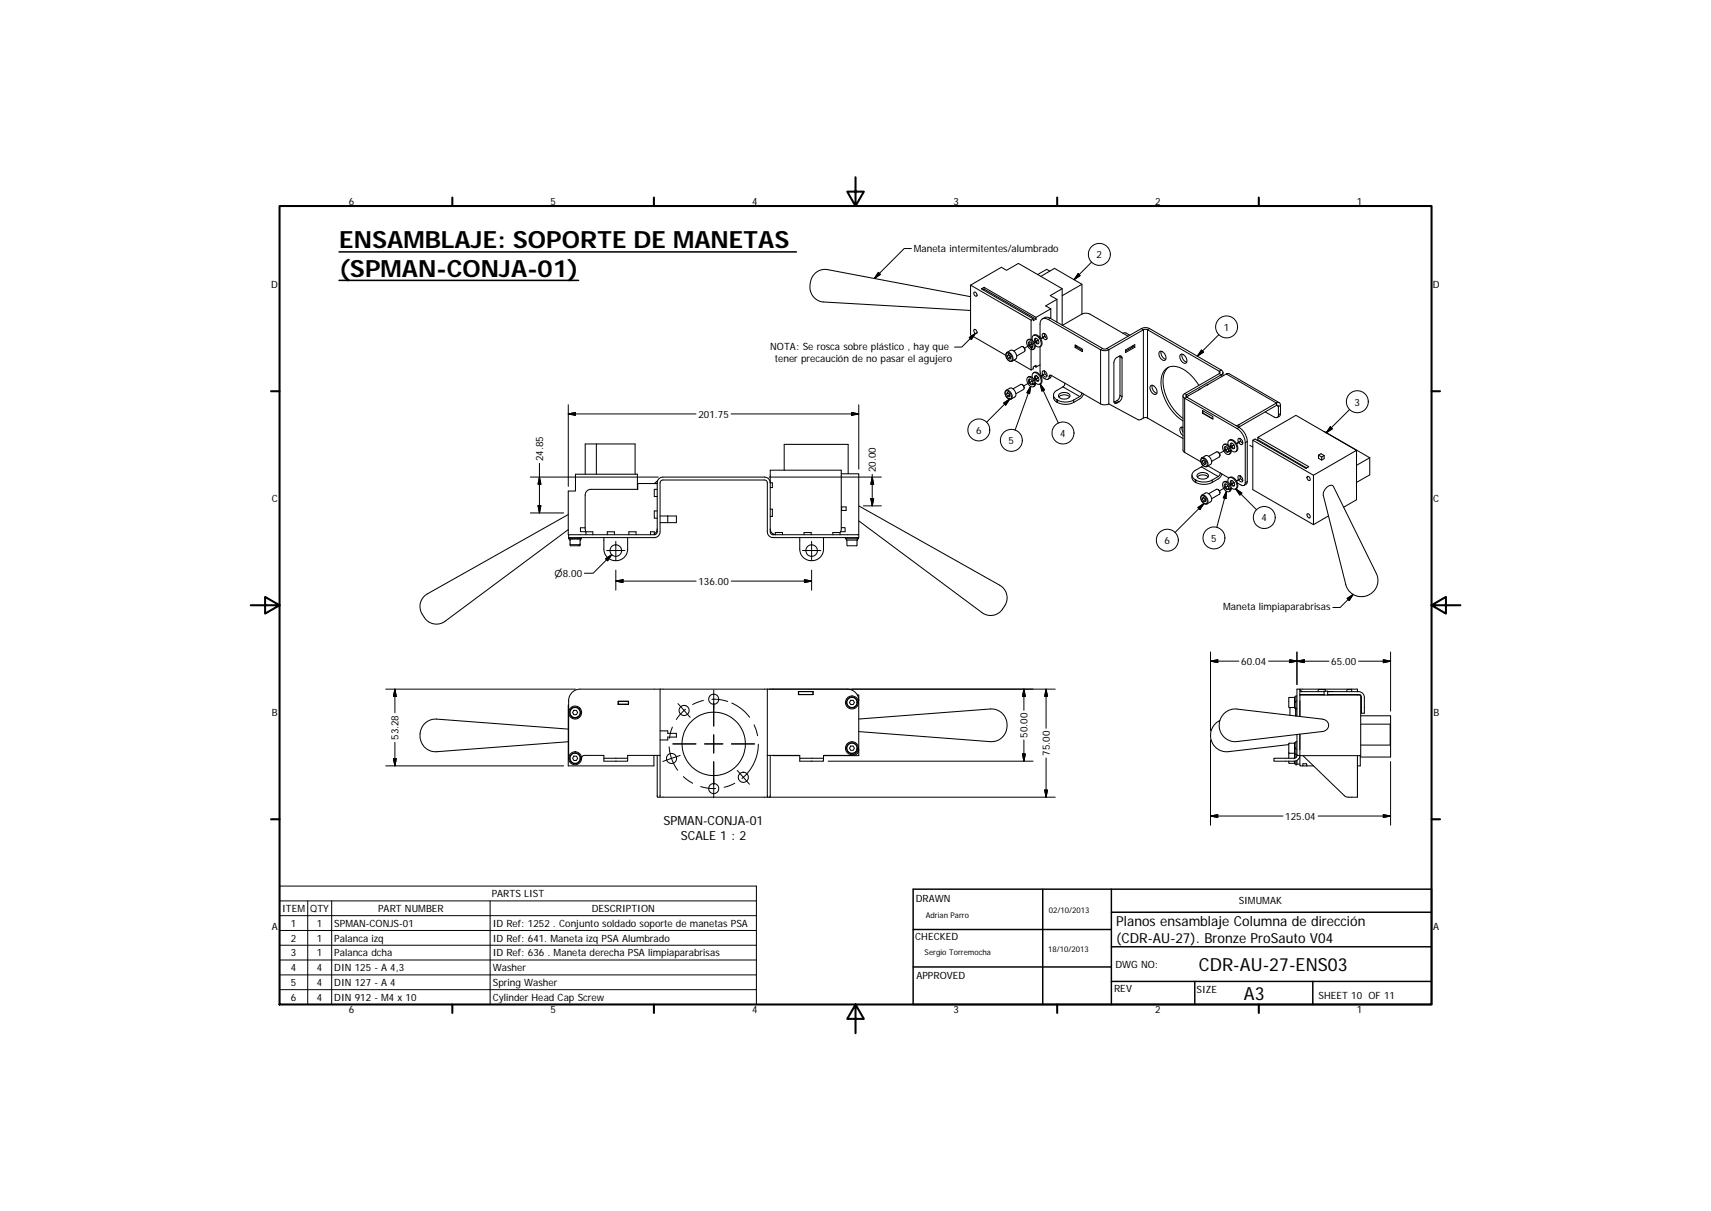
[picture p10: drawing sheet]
<svg xmlns="http://www.w3.org/2000/svg" width="594mm" height="420mm" viewBox="0 0 594 420" stroke-linecap="round" stroke-linejoin="round" font-family="sans-serif">
<g fill="none" stroke="#000" stroke-width=".36">
<path d="M337 98.9v17.3l12.2 7.1M337 98.9l10.7-6.2 1.8 1.1 4.1-2.4 15.2 8.8v12.6M337 98.9l21 12.2M341.7 99.7l-1 .5 18.1 10.4v.7l.9-.6M341.7 99.7l18 10.4M341.7 99.7v.6M361.4 95.9l4.7-2.8 9.6 5.5v10.4M364.5 94.1l-1.1-.6-3.1 1.8M375.7 98.6l-6.9 4M337 102.9l-49.6-9.3a5.7 5.7 0 0 0-5.7 8.3 5 5 0 0 0 4.3 2.9l51 2.9M338.2 101.4a.86 .86 0 0 1 .9 .4 .86 .86 0 0 1-.2 1 1.05 1.05 0 0 1-.7-1.4zM338.2 114.4a.82 .82 0 0 1 .9 .4 .82 .82 0 0 1-.2 1 1.01 1.01 0 0 1-.7-1.4z"/>
<path d="M341.3 100.5l.4-.2 18 10.4M356.8 117.9a2.05 2.05 0 0 1 2.7 2.4l-.8 .9M357.4 118.6a1.44 1.44 0 0 0 1.1 1.8l-.5 .2M358 111.1v6.7M358 118.9v1.3M358.5 118.1a1.19 1.19 0 0 1 .4-1.7 1.19 1.19 0 0 1 1.6 .6 2.47 2.47 0 0 1 .6 3.3l-.7 .1-1-.6M358.8 110.6l-.8 .5M358.8 116.4a2.28 2.28 0 0 1 3 2.4v.8l-.7 .7v8.5a2.66 2.66 0 0 0 2.9 2.7l.2-.4a.64 .64 0 0 1 .1-.7 .64 .64 0 0 1 .7-.2M359.3 117.5a1.06 1.06 0 0 1 1.2 .5 1.06 1.06 0 0 1-.2 1.3l-.8-.6zM359.6 117.4a1.38 1.38 0 0 0 1 1.7M359.7 110.1v.6M361 116.7l.1 .1"/>
<path d="M361 116.7v.3M361.1 117.2v-4.7a1.73 1.73 0 0 1 .8-1.9 1.73 1.73 0 0 1 2.1 .2l18.1 10.5 1 .3 1.9-.3 12-6.9 1.2-.1 25.4 14.7-.3 .6-12 7a.85 .85 0 0 0-.6 .8 .85 .85 0 0 0 .6 .8l18.2 10.5a6.4 6.4 0 0 1 2.9 4.9v13.9a.89 .89 0 0 1-.5 .9 .89 .89 0 0 1-1-.1l-1.3-.7M361.1 116.6l-.1 .1M361.9 110.6a2.16 2.16 0 0 1 2.8-.2l18.5 10.7 1.1-.2 12-6.9a3.1 3.1 0 0 1 2.8 0l24.9 14.4a.85 .85 0 0 1 .6 .8 .85 .85 0 0 1-.6 .8l-12 7-.3 .5 18.5 10.8a6.2 6.2 0 0 1 2.9 4.9v13.9l-.2 .6-1 .7M362 115.8a1.31 1.31 0 0 1 1.3 .6 1.31 1.31 0 0 1 0 1.4 1.46 1.46 0 0 1-1.3-2zM362.6 115.8l.4 .2M362.6 115.7l.2 .9 .8 .8M364.8 107.1l-5.1 3M364.8 107.1v3.5M367 103.9v7.9M367 103.9l-3.9 2.2 1.7 1M368.8 100.2l-4.1 2.4 2.3 1.3"/>
<path d="M368.9 112.9l7-4 1.6-.2 .9 .3 11.5 6.6 .9-.1 1.5 .8M373.7 119.9v.4M393.3 120v.4l-2.5 1.5M349.2 135.5l1.4-.8a2.01 2.01 0 0 1 1.8 3l-1.3 .7a1.96 1.96 0 0 1-1.9-2.9zM349.5 122.4l1.4-.9a2.02 2.02 0 0 1 1.8 3.1l-1.3 .7a2.02 2.02 0 0 1-1.9-2.9zM349.8 136.2l.6 .4 .3 .8-.3 .4-.6-.3-.3-.8zM350 136.4l-.5 .3M350.1 123.1l.6 .3 .3 .8-.3 .5-.6-.4-.3-.8zM350.3 123.2l-.5 .3M350.3 136.6l.2 .4M350.5 137l-.7 .5M350.5 137l.1 .1"/>
<path d="M350.6 123.4l.2 .5M350.8 123.9l-.7 .4M350.8 123.9h.1M351.7 134.9l2.7-1.5a1.13 1.13 0 0 1 1 1.7l-2.7 1.5M352 121.8l2.7-1.6a1.18 1.18 0 0 1 1 1.8l-2.7 1.5M352.1 124.9l5.9 3.5M354.9 133.4l.5 .5 .2 .8M355.2 120.3l.5 .5 .2 .7M356.9 130.9a1.88 1.88 0 0 1 2 .4 1.88 1.88 0 0 1 .5 1.9l-.2 .2M357.5 131.5a1.45 1.45 0 0 0 1.1 1.8M358 120.6a1.22 1.22 0 0 1-.6-2 1.16 1.16 0 0 1 1 .8 1.16 1.16 0 0 1-.3 1.2M358 120.6l.3 .7"/>
<path d="M358 121.3v7.1M358.4 121.3a1.57 1.57 0 0 0 .1-2.7 1.11 1.11 0 0 0-1.7-.6 1.11 1.11 0 0 0-.1 1.7 2.24 2.24 0 0 0 1.6 1.6M358.4 130.9a1.17 1.17 0 0 1 .6-1.6 1.17 1.17 0 0 1 1.5 .7l.5 .5a1.96 1.96 0 0 1-.1 2.8h-.7l-.7-.5M358.4 121.3h-.1M358.5 120.5l-.4 .1 .3 .7M358.6 133.2l.6 .4M358.6 133.2a1.02 1.02 0 0 1-1.2 0 1.02 1.02 0 0 1-.3-1.1 .68 .68 0 0 1 .7-.6 .68 .68 0 0 1 .6 .7l.2 .9 .6 .3M358.7 133.1l-.1 .1M358.8 129.4a2.29 2.29 0 0 1 3 2.4v.8l-.7 .7M359.2 127.1l.5 .3M359.2 133.4v-.2a1.97 1.97 0 0 0-2.5-2.2 2.37 2.37 0 0 0 2 3.2l.5-.6M359.3 130.4a1.15 1.15 0 0 1 1.2 .6 1.15 1.15 0 0 1-.1 1.3 1.32 1.32 0 0 1-1.1-1.9z"/>
<path d="M359.4 133.1l.1 .1M359.5 133.2l-.3 .4M359.5 133.2l-.2 .7-.5 .3M359.6 130.3a1.41 1.41 0 0 0 1 1.8M359.7 127.4v-.7l-.9 .6v.6l-.8 .5M361.1 126.6l-1.4 .8M362 128.7a1.3 1.3 0 0 1 1.3 .7 1.3 1.3 0 0 1 0 1.4 1.45 1.45 0 0 1-1.3-2.1zM362.6 128.7l.3 1.1 .7 .6M365 130.2l-.3 .8-.8 .6M365 130.2l4.8 2.8-.6 1.1-2.2 1.3a1.75 1.75 0 0 0-1.2 1.8 1.75 1.75 0 0 0 1.3 1.6 6.1 6.1 0 0 0 5.7 0l2.3-1.3 .5-1.1 6.5 3.7 1.6 .4 1.3-.4 10.2 5.5h.7l1.5-.7 1 .1 12.4 7.1M367.6 137.7a2.74 2.74 0 0 1 3.8 0M367.9 136.7a2.4 2.4 0 0 1 3.6 .7 2.31 2.31 0 0 1-4-.2z"/>
<path d="M373.7 120.3l-.4 .2 2.5 1.5v-.9l-2.5-1.4v.8M373.7 120.3l2.1 1.3M376.2 136.7l-.8 1.3-2.6 1.6a5.5 5.5 0 0 1-6.9-1.2l-.1-1.3M387.4 124.3l1.1-.7a.64 .64 0 0 1 .8-.1 .64 .64 0 0 1 .3 .7v13.7a2.64 2.64 0 0 1-1.8 1.9 .64 .64 0 0 1-.7 .1 .64 .64 0 0 1-.3-.7v-13.4zM388.8 123.5l.1 13.7a2.46 2.46 0 0 1-1.8 2.2l-.3 .2M390.8 121.4l3.2-1.8v.9l-3.2 1.8zM393.3 120.1l.7 .4M399.5 133.8a1.96 1.96 0 0 1 2.2 2.5 .97 .97 0 0 1-1 .6 .97 .97 0 0 1-.8-.8 1.98 1.98 0 0 1-.4-2.3zM400.1 133.7a2.4 2.4 0 0 0 1.6 2.7M402.6 122a1.99 1.99 0 0 1 2.2 2.5 1.01 1.01 0 0 1-1 .6 1.01 1.01 0 0 1-.9-.8 1.97 1.97 0 0 1-.3-2.3zM403.2 121.9l-.1 .4a2.69 2.69 0 0 0 1.6 2.4M405.7 127.4a7.5 7.5 0 0 0-1.4 8.4 17.5 17.5 0 0 0 6.5 9.3"/>
<path d="M409.9 123a1.98 1.98 0 0 1 2.2 2.5 .97 .97 0 0 1-1 .6 .97 .97 0 0 1-.9-.8 1.89 1.89 0 0 1-.3-2.3zM410.4 122.9a2.45 2.45 0 0 0 1.6 2.7M410.8 137.4v18.9l.5 .7 5.7 3.2M416.3 133.7a12.7 12.7 0 0 0-8.5-6.6 4.4 4.4 0 0 0-4.7 5 16.9 16.9 0 0 0 7.7 13.9M416.6 135l-3.9 2.3-.5 .6M419.1 133.6h.1M419.1 133.6l6.9-4h.6l17.6 10.1M419.5 133.4l-3.2 1.8M424.6 129.2v1.2M207.1 154v10.5M410.4 148.2v.9l.4 .8M410.8 148.3a.86 .86 0 0 0-1.1 .2 .86 .86 0 0 0 0 1.1l1.1 1.5"/>
<path d="M417.1 159l1.5-.9a2 2 0 0 1 1.7 3l-1.2 .8a2 2 0 0 1-2-2.9zM417.7 143.3l3.4 2.1v-.9l-3.6-2v.8M417.7 143.3l3.4 2M417.7 142.5v.8M417.8 159.6l.6 .4 .3 .8-.3 .4-.6-.3-.4-.8zM418 159.8l-.6 .3M418.3 160l.2 .5M419.7 158.3l2.7-1.5a1.15 1.15 0 0 1 .9 1.7l-2.6 1.6M422.9 156.8l.5 .5 .2 .8M424.9 154.3a1.87 1.87 0 0 1 2.6 1.8M425.5 154.9a1.44 1.44 0 0 0 1 1.9M426.4 154.4a1.19 1.19 0 0 1 .6-1.7 1.19 1.19 0 0 1 1.6 .7l.1 .3a1.9 1.9 0 0 1 0 3.1l-1.3-.6"/>
<path d="M426.6 156.5a.62 .62 0 0 1-.7 .5 .62 .62 0 0 1-.5-.7 .75 .75 0 0 1-.1-1.3 .75 .75 0 0 1 1.1 .7l.2 .7 .6 .2M426.6 156.5l.6 .2M426.7 156.4l-.1 .1M426.8 152.8a2.29 2.29 0 0 1 3 2.4l-.1 .8-.6 .7M427.2 156.6a1.99 1.99 0 0 0-2.5-2.2 2.37 2.37 0 0 0 2 3.2l.5-.9M427.3 153.9a1.14 1.14 0 0 1 1.1 .5 1.14 1.14 0 0 1-.1 1.3 1.31 1.31 0 0 1-1-1.8zM427.4 156.3h.1M427.5 156.1l-.3 .5M427.5 156.3l-.3 .4M427.5 156.3l-.2 .9-.5 .4M427.5 153.8a1.41 1.41 0 0 0 1.1 1.8M430 152.1a1.32 1.32 0 0 1 1.3 .7 1.32 1.32 0 0 1-.1 1.4 1.46 1.46 0 0 1-1.2-2.1z"/>
<path d="M430.5 152.1l.4 1.1 .6 .6M435 152.7v17.2l21.1 12.1 5.2-3M436.5 152.7l.2-.1 17 9.8M436.7 151.7l13.3-7.6 21 12.2-14.9 8.6-21.1-12.2 .8-.4 17.6 10.2 1-.6-17.7-10.2v.9M439.3 142.9l3.2 1.8a.84 .84 0 0 0 1 .2 .84 .84 0 0 0 .4-1v-3l-.4-.4-13.4 7.7M443.5 144.8l1.1-.8v-3.3a.86 .86 0 0 0-.4-1 .86 .86 0 0 0-1 .1l-13 7.6-1.1 .3M457.8 157.9v1.1l1.1 .6 .9-.5v-1M457.8 157.9l1.1 .7M457.8 157.9l.9-.5 1.1 .7M458.9 158.6v1M459.8 158.1l-.9 .5M459.8 149.8l15.8 9"/>
<path d="M471 156.3v17.1l-4.5 2.6M475.6 158.8l-4.6 2.7M475.6 158.8v6l-4.6 2.6M197.3 178.5l-48.9 27.6a5.6 5.6 0 0 0-.7 8.6 5.1 5.1 0 0 0 6.8 .9l42.8-31.9M203.2 164.5v-10.5h17.3v10.5M221.3 169.8v-5.3h-21.5v5.9h-2.5l.1 15.1M228.2 169.8h-1v2.5h1M228.2 177.3h-1v2.5h1M228.2 167.8h-6.8v2h-16.2a2 2 0 0 0-2 2v11.7l.2 1M228.3 166.8l-1.1 1M229.2 179h5.7v2.3h-5.7M231.9 179v2.3"/>
<path d="M267.4 176.7h.8v2.5h-.8M267.4 169.2h.8v-1.7h-.8a2.05 2.05 0 0 0-2-2h-35.2a2 2 0 0 0-2 2v17l-.2 .6-.8 .4M272.3 163.1v-8.9h22.2v10.2M292.1 164.4h6.1v21.1h-29.8M292.2 175.9h1.6v1.2h-1.6zM298.2 175.5l48.9 27.6a5.4 5.4 0 0 1 1 8.2 5 5 0 0 1-7.1 1.3l-42.8-31.9M415.7 165.5a2.77 2.77 0 0 1 3.8 0M415.8 164.6a2.57 2.57 0 0 1 3.8 .4 2.29 2.29 0 0 1-3.6 .7l-.4-.5zM417.1 171.9l1.5-.9a2.02 2.02 0 0 1 1.7 3.1l-1.2 .7a2.02 2.02 0 0 1-2-2.9zM417.7 161.5l-2.7 1.7a1.76 1.76 0 0 0-1.1 1.7 1.76 1.76 0 0 0 1.3 1.7 6.2 6.2 0 0 0 5.7 0l2.2-1.4 .6-1.1 3 1.7M417.8 172.6l.6 .4 .3 .7-.3 .5-.6-.4-.4-.8zM418 172.7l-.6 .3"/>
<path d="M418.3 172.9l.2 .5M418.5 173.4l-.7 .4M418.5 173.4l.1 .1M418.5 160.5l-.7 .4M418.5 160.5h.1M419.7 171.3l2.7-1.5a1.16 1.16 0 0 1 .9 1.7l-2.6 1.5M422.9 169.8l.5 .5 .2 .7M424.3 164.4l-.8 1.4-2.6 1.6a5.4 5.4 0 0 1-6.9-1.2l-.1-1.4M424.9 167.3a1.87 1.87 0 0 1 2.6 1.8l-.3 .7M425.5 167.9a1.47 1.47 0 0 0 1 1.8M426.4 167.3a1.17 1.17 0 0 1 .5-1.6 1.17 1.17 0 0 1 1.6 .6 2.28 2.28 0 0 1 .4 3.4l-.9-.1-.5-.4M426.6 169.6a1.02 1.02 0 0 1-1.2 0 1.02 1.02 0 0 1-.4-1.1 .68 .68 0 0 1 .8-.6 .68 .68 0 0 1 .6 .7l.2 .9 .6 .3"/>
<path d="M426.6 169.6l.6 .4M426.7 169.5l-.1 .1M426.8 165.7a2.31 2.31 0 0 1 3 2.4l-.2 1.1-.5 .5M427.2 169.8v-.3a2.02 2.02 0 0 0-2.5-2.1 2.26 2.26 0 0 0 2.1 3.1l.4-.5M427.3 166.8a1.13 1.13 0 0 1 1.1 .6 1.13 1.13 0 0 1-.1 1.3 1.3 1.3 0 0 1-1-1.9zM427.4 169.5l.1 .1M427.5 169.6l-.2 .5-.5 .4M427.5 169.6l-.3 .4M427.5 166.7a1.41 1.41 0 0 0 1.1 1.8M430 165.1a1.33 1.33 0 0 1 1.3 .7 1.33 1.33 0 0 1-.1 1.4 1.48 1.48 0 0 1-1.2-2.1zM430.5 165.1l.2 .8 .8 .8M453.9 178.4a.77 .77 0 0 1 .9 .3 .77 .77 0 0 1-.3 1l-.6-.7z"/>
<path d="M454 165.3a.81 .81 0 0 1 .8 .5 .81 .81 0 0 1-.3 .9l-.2-.1a.93 .93 0 0 1-.3-1.3zM456.1 164.9v17.1M460.5 169.3a1.59 1.59 0 0 1 2.5-.5l14.9 30.2a5.7 5.7 0 0 1-3.2 7.7 5.7 5.7 0 0 1-7.4-3.8l-7.8-31.1 .2-1.4zM197.4 186.5v.4h4.5v-.4M197.8 186.9l.1 .5M197.9 187h3.5v2.3h-3.4zM197.9 188.8l.2 .2h3.1l.2-.2M198.7 186.9l-.1 .1M200.7 186.9v.1M201.6 186.9l-.2 .5M203.2 183.1h-1.7v1.4h1.9M203.4 184.5v1"/>
<path d="M203.4 184.5h2.4v1M209.7 186.5v4a4.1 4.1 0 0 0 4.1 4 4.1 4.1 0 0 0 4.1-4v-4M210.9 185.5v-1h2.4v1M218.3 185.5v-1h2.5v1M225.9 185.5v-1h1.3v1M227.2 185.5h-29.8v1M228.2 183.5l-.3 1-.7 .8M267.4 183.5a1.96 1.96 0 0 0 1.8 2v-.7h2.5v.7M268.4 185.3v.2M279.2 185.5v-.7h2.5v.7M285.9 186.5v4a4.1 4.1 0 0 1-4.1 4 4.1 4.1 0 0 1-4.1-4v-4M291.7 184.8h-2.5v.7"/>
<path d="M291.7 184.8v.7M291.7 184.8l.4-1.3v-20.4h-24.7v21.4l.2 .6 .8 .4M292.1 183.1h1.3v1.4h-1.5M293.6 186.5v.4h4.5v-.4M293.9 186.9v.5h3.8M294.1 187.4l.2 2 3.2-.1 .1-1.9M297.7 187.4h.1M297.7 186.9v.5M297.7 187.4v-.5v.5M298.2 185.5v1h-29.8a2.04 2.04 0 0 1-2-2v-17l-.3-.8-.7-.2-35.7 .1-.5 .9v17a2 2 0 0 1-2 2h-29.8M229.2 239.1h-27.8a4 4 0 0 0-4 4v20M229.2 239.1v37.5h-1v-14.5"/>
<path d="M229.2 239.1h37.2M266.4 239.1v37.5h1v-14.5M266.4 239.1h27.8a4 4 0 0 1 4 4M277.2 240h5.1v1h-5zM277.2 239.9h5.1v1.1h-5.1zM451.3 240h.8M451.3 239.2l.8 .8M451.3 239.1h20v.9M452.1 240h7.6M460.2 239.8v-.6h-2.5v.8M461 239.9l1.8 .1M461 240h10.7a2 2 0 0 1 2 2v5.5h-1v-5.5l-.2-.7"/>
<path d="M467.7 240v-.8h1.6v.8M197.3 253l-45.7-3.5a5.7 5.7 0 0 0-5.8 5.7 5.7 5.7 0 0 0 5.8 5.6l45.7-3.5M197.4 244.6l-.1 21.1h29.7v-3.6M199.2 246.5h.9l.5 .7-.5 .8h-.9l-.4-.8zM200.3 248.8l.1 .2M200.4 249h.1M200.5 248.8a1.86 1.86 0 0 0 .7-2.5 1.86 1.86 0 0 0-2.4-.8 1.86 1.86 0 0 0-.9 2.4 1.91 1.91 0 0 0 2.5 1.1M214.6 243.4h3.6v.9h-3.6zM214.6 243.3h3.6v1.1h-3.6zM229.2 253.6h2.7v.8h3v1.3h-3v1h-2.7M295.4 258.8h.8l.5 .8-.5 .7h-.8l-.4-.7zM295.4 243h.8l.5 .7-.5 .8h-.8l-.4-.8z"/>
<path d="M297.5 259.9h.2M297.6 259.8h.1M297.7 243.5a1.9 1.9 0 0 0-2.9-1.3 1.9 1.9 0 0 0 0 3.2 1.9 1.9 0 0 0 2.9-1.3v-.4M297.7 241.2h.5v21h-12.3M297.7 243.5v.2M297.7 259.8v.1M297.7 259.8a1.89 1.89 0 0 0-2.7-1.9 1.89 1.89 0 0 0-.4 3.2 1.89 1.89 0 0 0 3.1-1.2M297.7 243.5l-.1 .1M297.7 243.7l-.1 .1M298.2 249.5l45.7-3.5a5.7 5.7 0 0 1 5.8 5.7 5.7 5.7 0 0 1-5.8 5.6l-45.7-3.5M423.5 250a5.7 5.7 0 0 0-3 6.6 5.7 5.7 0 0 0 6 4.2l21-2.5M424.8 247.8a5.6 5.6 0 0 1 4.7-1.8l29.6 3.5a2.16 2.16 0 0 1 2.2 2.2 2.16 2.16 0 0 1-2.2 2.1l-29.6 3.5a5.7 5.7 0 0 1-5.6-3.2 5.7 5.7 0 0 1 .9-6.3z"/>
<path d="M448.1 245.5l-.2 .2v2.5M449.5 243.7l.4-.3-.4 .3M449.5 243.7v1a.69 .69 0 0 0 .4 1.1v2.6v-2.4M449.5 259.9v1.6M449.5 243.5v.2M449.5 259.8v.1M449.5 257.9l-2 .1v3.2l.2 .1M449.5 242l-2 .2v3.2l2 .1M449.9 246.2h.1M449.9 246h.4M449.9 241.8h-.4v1.7M449.9 259.7l-.4 .2"/>
<path d="M449.9 257.7h-.4v2.1M449.9 248.2v.1M449.9 243.3l-.4 .2M449.9 259.5l-.4 .3M450.3 254.8v7.3h1a2.04 2.04 0 0 1-2 2h-7v-1h7.3l.5-.4 .2-.6M450.3 241.5h-.4v4.5M450.3 257.3h-.4v4.5M451.3 241.2v-2.1h-1v9.4M451.3 241h8.4h-1.4M451.3 241.2h21.2v21h-21.2M451.3 241.2v7.4M451.3 254.7v7.5"/>
<path d="M459.7 241.2v-1.4h1.3v1.4M462.8 241h-1.8h10.7l.6 .2M471.3 241v.2M472.5 248.3h10.3v14.4h-10.5M472.5 251.2h10.2v7.3h-10.2M199.2 262.3h.9l.5 .8-.5 .7h-.9l-.4-.7zM201.4 263.4h.1M201.4 263.2h.2M201.6 263.2l-.1 .2M201.6 263.2a1.9 1.9 0 0 0-2.5-1.9 1.9 1.9 0 0 0-.8 3 1.9 1.9 0 0 0 3.2-.5v-.4M201.9 263.1l.3-.6 .7-.4h6.8v1M209.7 263.1h8.2v1h-8.2z"/>
<path d="M229.2 262.1h-11.3v1M229.2 276.6h37.2M266.4 262.1h2M268.4 262.1l9.3 .1M268.4 262.1h9.3v1M277.7 263.1h8.2v1h-8.2zM298.2 260.1a1.93 1.93 0 0 1-2 2h-10.3v1M447.5 264.1l.1 .7h1.9M447.7 261.3l-.2 1.8M447.7 261.3h1.8M449.5 261.5h.4M449.5 264.1v.9h.4"/>
<path d="M449.5 261.5v1.6M449.9 261.8h.4M449.9 261.8v1.1M450.3 263.8v1.5a.63 .63 0 0 1-.4-1v-.3M450.3 265.1h1M451.3 262.2v3.5h1.1M452.4 265.7h3.7M452.4 265.7v-.7h1.3v.7M452.4 262.2l14.6 14 .8 .4h1.5h2v-14.4M472.3 262.2v3.5h-1"/>
<circle cx="213.8" cy="191" r="2"/>
<circle cx="281.8" cy="191" r="1.99"/>
<circle cx="199.7" cy="247.2" r="1.74"/>
<circle cx="199.7" cy="247.2" r="2.25"/>
<circle cx="237.5" cy="246.5" r="1.75"/>
<circle cx="247.8" cy="258.1" r="11"/>
<circle cx="247.8" cy="242.6" r="1.75"/>
<circle cx="295.8" cy="243.7" r="2.25"/>
<circle cx="295.8" cy="259.6" r="2.25"/>
<circle cx="295.8" cy="259.6" r="1.75"/>
<circle cx="295.8" cy="243.7" r="1.75"/>
<circle cx="199.7" cy="263.1" r="2.25"/>
<circle cx="199.7" cy="263.1" r="1.74"/>
<circle cx="233.2" cy="263.2" r="1.75"/>
<circle cx="247.8" cy="273.6" r="1.75"/>
<circle cx="258.1" cy="269.7" r="1.75"/>
</g>
<g fill="none" stroke="#000" stroke-width=".35">
<path d="M305 94.5l.7 .7-2.1 1.4zM316.5 86.2h-2.6l-10.3 10.4M374.3 94.9l.7 .7-2.1 1.4zM379 90.9l-6.1 6.1M336.5 117.1l2.2-1.4-1.4 2.1zM338.7 115.7l-4.8 4.7h-2.5M357.9 119.5l.4-.2-2.6 1.5M360.5 118l-1.4 .9 1.4-.9-.4 .3M361.4 117.5l1.1-.7zM362.9 116.6l-1.5 .9M364.7 110.4l-.7 .4M389.9 115.6l1.8 1.1"/>
<path d="M396.3 114l.7 .4v30.6M399.1 114l-.7 .4v30.6M423.2 116.1l-7.5 7.5M348.5 139.8l2.1-1.4-1.4 2.1zM349.2 135.8a1.69 1.69 0 0 1 1.7 .7 1.69 1.69 0 0 1 0 1.9 1.87 1.87 0 0 1-1.7-2.6zM349.3 135.4a1.99 1.99 0 0 1 1.8 3M349.5 122.7a1.62 1.62 0 0 1 2 1.8 .77 .77 0 0 1-.7 .8 .77 .77 0 0 1-.8-.5 1.89 1.89 0 0 1-.5-2.1zM349.6 122.3a2 2 0 0 1 1.8 3M350.6 138.4l-8 8.1M357.9 134.1l-5.4 15.1M357.9 134.1l-.4 2.5-1-.4zM358 132.4l.4-.2-3 1.7"/>
<path d="M360.1 131.2l.4-.2-1.4 .8M361.2 133.2l1.5 2.1-.9 .4zM361.2 133.2l6.3 13.6M362.3 130l-.9 .5M362.6 129.8l-1.2 .7 1.2-.7M365 130.2l-.7 .4M367 138.7v.8M367.1 138.8v.8M369.1 134.2l5.8 3.4M369.8 133l5.8 3.4M372.8 138.8v.8M382.9 120.9l-.8 .4v18.8"/>
<path d="M384.3 120.9l.7 .4v18.8M387.1 139.4l.7 .4M387.8 139l.7 .4M388.9 137.2l.7 .4M388.9 123.8l.7 .4M411.3 136.6l.7 .4v.8l-.7 .4v18.8M417.1 121.5l.8 .7-2.2 1.4zM424 128.4l-.7 .4v.8l.7 .4v.7M425.8 129.8l17.4 10v.9l.7 .4 .7-.4M197.3 143.6l2.5-.5v1zM197.3 143.6h44.4M197.3 140.4v28.4"/>
<path d="M253.8 143.6h44.4M295.7 143.1l2.5 .5-2.5 .5zM298.2 140.4v22.4M417.3 159.1a1.79 1.79 0 0 1 1.5 2.7 1.79 1.79 0 0 1-1.5-2.7zM417.3 158.8a2 2 0 0 1 1.8 3.1M426 155.8l.4-.2-3 1.7M428.1 154.6l.3-.2-1.3 .8M430.2 147.4v.8M430.2 153.4l-.9 .5M430.2 148.3l-.7 .4M430.5 153.2l-1.2 .7M430.6 153.2l-1.3 .7"/>
<path d="M433.1 153.2l-.7 .4M434 154.5l1 .6M444.6 143.5l-.7 .4M461.9 148.1l.7 .7-2.1 1.4zM468.6 142.1l-8.1 8.1M184.1 165.5h44.5M184.1 178h11.6M186.8 175.5h1l-.5 2.5zM187.3 160.8v17.2M187.3 165.5l.5 2.5h-1zM267 165.5h39M299.8 175.5h6.2"/>
<path d="M302.4 173h1l-.6 2.5zM302.8 164.6v10.9M302.8 165.5l.6 2.5h-1zM415 166.5v.8M415.2 166.6v.8M415.9 176.1l2.2-1.4-1.5 2.1zM417.1 162l5.9 3.3M417.3 172a1.8 1.8 0 0 1 1.5 2.7 1.79 1.79 0 0 1-1.5-2.7zM417.3 171.8a2.02 2.02 0 0 1 1.8 3M418.1 174.7l-10.1 10M419.4 161.6l4.3 2.5M420.9 166.6v.8"/>
<path d="M425.8 170.5l-3.3 12.5M425.8 170.5l-.1 2.5-1-.3zM426 168.8l.4-.2-3 1.7M428.4 167.4l-1.3 .8M428.4 167.4l-1.3 .7M428.4 167.4l-.3 .2M429.1 169.6l2.1 1.4-.7 .8zM429.1 169.6l7.2 7.3M430.6 166.2l-1.3 .7 1.2-.7M433.1 167.1l-.7 .4M210.3 193.9l2.1-1.5-1.4 2.2zM210.6 191h6.4"/>
<path d="M212.4 192.4l-6.5 6.5h-3M213.8 187.8v6.4M213.8 197.8v7M278.6 191h6.4M281.8 187.8v6.4M281.8 197.8v7M213.8 201.6l2.5-.5v1zM213.8 201.6h27.9M253.9 201.6h27.9M279.3 201.1l2.5 .5-2.5 .5zM467.7 207.6l2.2-1.4-1.4 2.1zM469.9 206.2l-4.6 4.6h-2.5"/>
<path d="M133.9 239.1h65.9M137.1 239.1l.5 2.5h-1zM137.1 239.1v8.2M247.8 239.4v12.5M267 239.1h99.4M355.5 239.1v7.3M355.5 239.1l.5 2.5h-1zM363.2 239.1v13.6M363.2 239.1l.5 2.5h-1zM420.3 226.2v27.3M420.3 229.4l2.5-.5v1zM420.3 229.4h9.9"/>
<path d="M440.5 229.4h20.9M447.8 228.9l2.5 .5-2.5 .5zM450.3 226.2v11.3M450.3 229.4l2.5-.5v1zM471.7 229.4h11.1M480.3 228.9l2.5 .5-2.5 .5zM482.8 226.2v20.5M137.1 257.5v8.2M232.3 259.1a15.5 15.5 0 0 0 3 8.1M233.5 252.3l-1.1 3.8M233.6 258.1h8M235.4 244.1l4.2 4.8"/>
<path d="M238 246.1l-3.2 3.5M244.2 243l-3.7 1.4M244.6 258.1h6.4M247.2 242.6l3.1 .2 2.4 .6M247.8 254.9v6.4M254 258.1h8M254.1 243.9a15.5 15.5 0 0 1 6.2 5M261.8 251.5l1.3 3.7M263.3 258.2a15.6 15.6 0 0 1-5.2 11.5M355.5 256.7v7.4M420.3 256.7v29.6M133.9 265.7h61.8"/>
<path d="M136.6 263.2h1l-.5 2.5zM236.1 262.1l-5.9 2.1M237.3 269.5l3.2 2.3M243.3 272.9l2.7 .6 2.4 .1M247.8 264.3v12.5M255.1 271.8l-3.7 1.4M256 267.3l2.1 2.4M258.1 269.7l-.5 .4M258.1 269.7l2.1 2.4M267 276.6h99.4M287.5 264.1h71.2M355 261.6h1l-.5 2.5z"/>
<path d="M362.7 274.1h1l-.5 2.5zM363.2 263v13.6M482.8 264.2v22.1M420.3 283.1l2.5-.5v1zM420.3 283.1h25.2M457.7 283.1h25.1M480.3 282.6l2.5 .5-2.5 .5zM97.1 307.4h165.5v41.1h-165.5zM97.1 312.6h165.5M97.1 317.7h165.5M106.8 312.6v35.9M115.2 312.6v35.9"/>
<path d="M170.2 312.6v35.9M97.1 322.8h165.5M97.1 328h165.5M97.1 333.1h165.5M97.1 338.2h165.5M97.1 343.4h165.5"/>
<circle cx="381.7" cy="88.3" r="3.8"/>
<circle cx="425.9" cy="113.4" r="3.8"/>
<circle cx="471.3" cy="139.4" r="3.8"/>
<circle cx="339.9" cy="149.2" r="3.8"/>
<circle cx="351.1" cy="152.8" r="3.8"/>
<circle cx="369.1" cy="150.2" r="3.8"/>
<circle cx="439" cy="179.5" r="3.8"/>
<circle cx="405.3" cy="187.4" r="3.8"/>
<circle cx="421.5" cy="186.6" r="3.8"/>
</g>
<g fill="none" stroke="#000" stroke-width=".71">
<path d="M97.1 71.5h400v277h-400zM157 68.5v3M227 68.5v3M297 61.5v10l-2.8-5h5.7l-2.9 5M367.1 68.5v3M437.1 68.5v3M94.1 135.7h3M497.1 135.7h2.9M87.1 210h10l-5.1-2.9v5.8l5.1-2.9M497.1 210l4.9 2.9v-5.8l-4.9 2.9h10M94.1 284.2h3M497.1 284.2h2.9"/>
<path d="M157 348.5v3M227 348.5v3M297 348.5l2.9 5h-5.7l2.8-5v10M367.1 348.5v3M437.1 348.5v3"/>
</g>
<path d="M317 308.5h180.1v40h-180.1zM362 308.5v40M385.9 316.5h111.2M385.9 308.5v40M317 335.5h68.9M317 322.5h68.9M385.9 328.5h111.2M385.9 340.5h111.2M414.8 340.5v8M455.8 340.5v8" fill="none" stroke="#000" stroke-width=".51"/>
<path d="M117.7 87.4h158.8M117.7 97.3h83.2" fill="none" stroke="#000" stroke-width=".53"/>
<g fill="#000" stroke="#000" stroke-width=".35">
<path d="M305 94.5l.7 .7-2.1 1.4zM374.3 94.9l.7 .7-2.1 1.4zM336.5 117.1l2.2-1.4-1.4 2.1zM357.9 134.1l-.4 2.5-1-.4zM361.2 133.2l1.5 2.1-.9 .4zM417.1 121.5l.8 .7-2.2 1.4zM197.3 143.6l2.5-.5v1zM295.7 143.1l2.5 .5-2.5 .5zM348.5 139.8l2.1-1.4-1.4 2.1zM461.9 148.1l.7 .7-2.1 1.4zM186.8 175.5h1l-.5 2.5zM187.3 165.5l.5 2.5h-1z"/>
<path d="M302.4 173h1l-.6 2.5zM302.8 165.5l.6 2.5h-1zM415.9 176.1l2.2-1.4-1.5 2.1zM425.8 170.5l-.1 2.5-1-.3zM429.1 169.6l2.1 1.4-.7 .8zM210.3 193.9l2.1-1.5-1.4 2.2zM213.8 201.6l2.5-.5v1zM279.3 201.1l2.5 .5-2.5 .5zM467.7 207.6l2.2-1.4-1.4 2.1zM420.3 229.4l2.5-.5v1zM447.8 228.9l2.5 .5-2.5 .5zM450.3 229.4l2.5-.5v1z"/>
<path d="M480.3 228.9l2.5 .5-2.5 .5zM137.1 239.1l.5 2.5h-1zM355.5 239.1l.5 2.5h-1zM363.2 239.1l.5 2.5h-1zM136.6 263.2h1l-.5 2.5zM355 261.6h1l-.5 2.5zM362.7 274.1h1l-.5 2.5zM420.3 283.1l2.5-.5v1zM480.3 282.6l2.5 .5-2.5 .5z"/>
</g>
<g font-size="8.2">
<text x="117.8" y="86.1">ENSAMBLAJE: SOPORTE DE MANETAS</text>
<text x="117.8" y="95.9">(SPMAN-CONJA-01)</text>
</g>
<g font-size="6.3">
<text x="416.3" y="336.9">CDR-AU-27-ENS03</text>
<text x="431.9" y="347.1">A3</text>
</g>
<g font-size="4.8">
<text x="387.6" y="321.4">Planos ensamblaje Columna de dirección</text>
<text x="387.6" y="327.2">(CDR-AU-27). Bronze ProSauto V04</text>
</g>
<g font-size="4.4">
<text x="230.4" y="286.3">SPMAN-CONJA-01</text>
<text x="236.4" y="291.5">SCALE 1 : 2</text>
</g>
<g font-size="3.5">
<text x="121.1" y="71.1">6</text>
<text x="191.1" y="71.1">5</text>
<text x="261.1" y="71.1">4</text>
<text x="331.1" y="71.1">3</text>
<text x="401.1" y="71.1">2</text>
<text x="471.1" y="71.1">1</text>
<text x="317.2" y="87.3">Maneta intermitentes/alumbrado</text>
<text x="380.7" y="89.6">2</text>
<text x="94.2" y="99.9">D</text>
<text x="497.5" y="99.9">D</text>
<text x="424.9" y="114.7">1</text>
<text x="267.4" y="121.5">NOTA: Se rosca sobre plástico , hay que</text>
<text x="269" y="125.7">tener precaución de no pasar el agujero</text>
<text x="470.3" y="140.7">3</text>
<text x="242.5" y="144.9">201.75</text>
<text x="338.9" y="150.5">6</text>
<text x="350.2" y="154.1">5</text>
<text x="368.1" y="151.5">4</text>
<text x="188.6" y="160" transform="rotate(-90 188.6 160)">24.85</text>
<text x="304.1" y="163.8" transform="rotate(-90 304.1 163.8)">20.00</text>
<text x="94.3" y="174.2">C</text>
<text x="497.7" y="174.2">C</text>
<text x="438" y="180.8">4</text>
<text x="404.3" y="188.7">6</text>
<text x="420.5" y="187.9">5</text>
<text x="242.5" y="202.9">136.00</text>
<text x="424.7" y="211.8">Maneta limpiaparabrisas</text>
<text x="431" y="230.7">60.04</text>
<text x="462.2" y="230.7">65.00</text>
<text x="94.4" y="248.4">B</text>
<text x="497.7" y="248.4">B</text>
<text x="138.4" y="256.7" transform="rotate(-90 138.4 256.7)">53.28</text>
<text x="356.7" y="255.9" transform="rotate(-90 356.7 255.9)">50.00</text>
<text x="364.5" y="262.2" transform="rotate(-90 364.5 262.2)">75.00</text>
<text x="446.3" y="284.4">125.04</text>
<text x="170.7" y="311.3">PARTS LIST</text>
<text x="98" y="316.4">ITEM</text>
<text x="107.7" y="316.4">QTY</text>
<text x="131.3" y="316.4">PART NUMBER</text>
<text x="205.5" y="316.4">DESCRIPTION</text>
<text x="318" y="312.9">DRAWN</text>
<text x="430.1" y="313.8">SIMUMAK</text>
<text x="94.3" y="322.6">A</text>
<text x="101" y="321.5">1</text>
<text x="110.1" y="321.5">1</text>
<text x="116.1" y="321.6">SPMAN-CONJS-01</text>
<text x="171.1" y="321.6">ID Ref: 1252 . Conjunto soldado soporte de manetas PSA</text>
<text x="497.6" y="322.6">A</text>
<text x="101" y="326.7">2</text>
<text x="110.1" y="326.7">1</text>
<text x="116.1" y="326.7">Palanca izq</text>
<text x="171.1" y="326.7">ID Ref: 641. Maneta izq PSA Alumbrado</text>
<text x="317.8" y="326.1">CHECKED</text>
<text x="101" y="331.8">3</text>
<text x="110.1" y="331.8">1</text>
<text x="116.1" y="331.9">Palanca dcha</text>
<text x="171.1" y="331.9">ID Ref: 636 . Maneta derecha PSA limpiaparabrisas</text>
<text x="387.3" y="336">DWG NO:</text>
<text x="101" y="336.9">4</text>
<text x="110.1" y="336.9">4</text>
<text x="116.1" y="337">DIN 125 - A 4,3</text>
<text x="171.1" y="337">Washer</text>
<text x="318.2" y="339.7">APPROVED</text>
<text x="101" y="342.1">5</text>
<text x="101" y="347.2">6</text>
<text x="110.1" y="342.1">4</text>
<text x="110.1" y="347.2">4</text>
<text x="116.1" y="342.1">DIN 127 - A 4</text>
<text x="116.1" y="347.2">DIN 912 - M4 x 10</text>
<text x="171.1" y="342.1">Spring Washer</text>
<text x="171.1" y="347.2">Cylinder Head Cap Screw</text>
<text x="386.8" y="344.1">REV</text>
<text x="415.4" y="344.6">SIZE</text>
<text x="457.8" y="346.6">SHEET 10 OF 11</text>
<text x="121.1" y="351.4">6</text>
<text x="191.1" y="351.4">5</text>
<text x="261.1" y="351.4">4</text>
<text x="331.1" y="351.4">3</text>
<text x="401.1" y="351.4">2</text>
<text x="471.1" y="351.4">1</text>
</g>
<text font-size="3.3" x="192.5" y="200.1">⌀8.00</text>
<g font-size="2.7">
<text x="364.2" y="316.8">02/10/2013</text>
<text x="321.4" y="318.6">Adrian Parro</text>
<text x="321" y="331.2">Sergio Torremocha</text>
<text x="363.9" y="330.2">18/10/2013</text>
</g>
</svg>
